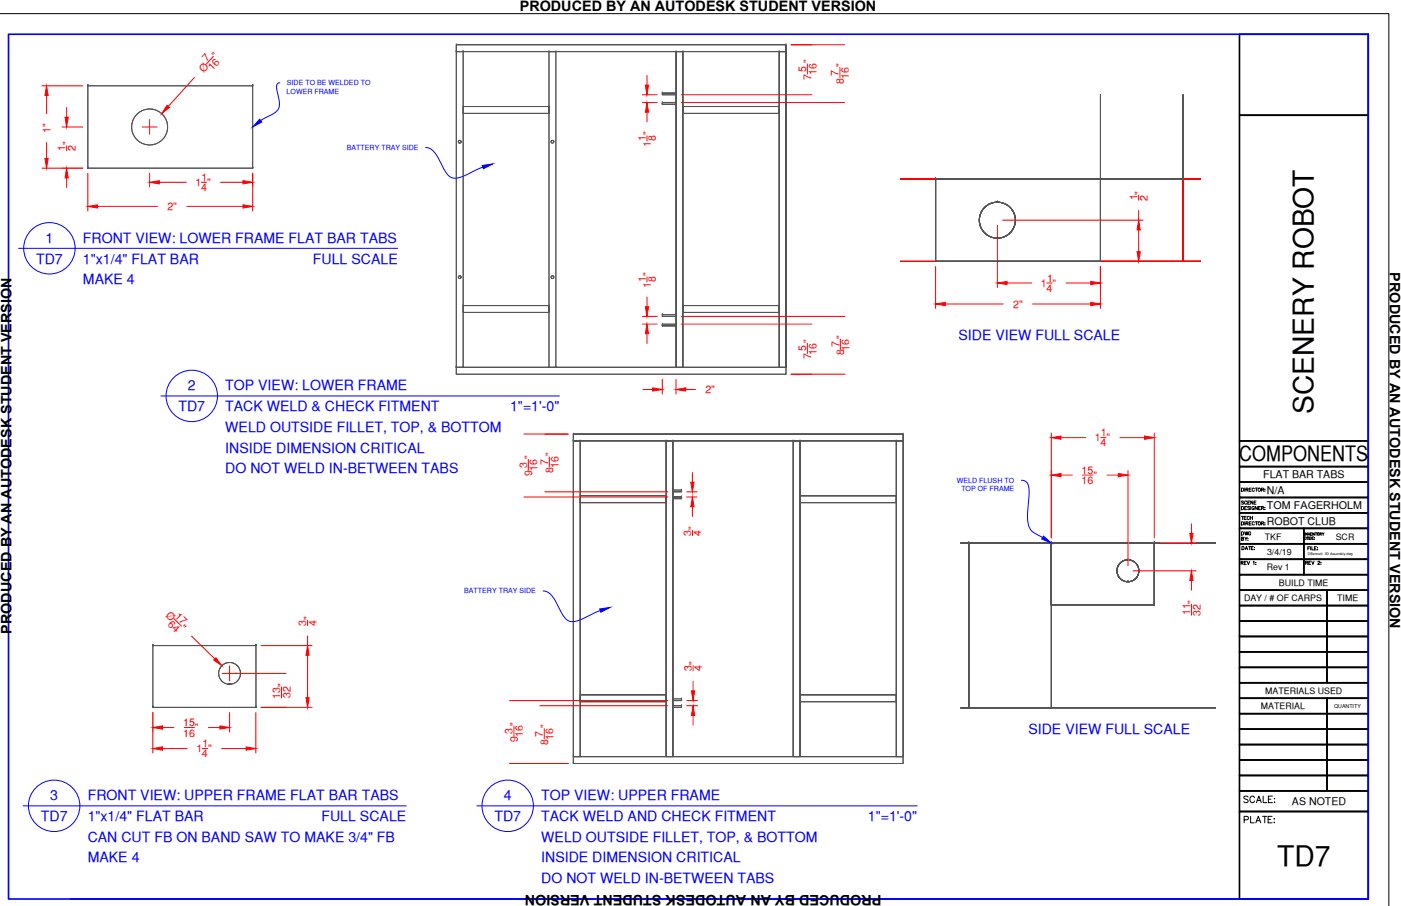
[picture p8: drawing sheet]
<svg xmlns="http://www.w3.org/2000/svg" width="432mm" height="279mm" viewBox="0 0 432 279" stroke-linecap="round" stroke-linejoin="round" font-family="sans-serif">
<!-- layer: 102- FRAME LOWER -->
<g fill="none" stroke="#545454" stroke-width=".31">
<path d="M140.6 13.8h101.7v2.1h-101.7v-2.1h101.7v2.1h-101.7zM140.6 15.9h.1M140.6 13.8h.1M140.6 15.9v97.4h2.1M140.6 15.9h2.1v97.4M140.6 15.9v97.4M140.6 15.9h2.1M142.7 15.9h.1M142.7 15.9v97.4M169.2 15.9h.1M169.2 15.9v97.4M171.3 15.9h-2.1h2.1"/>
<path d="M171.3 15.9h.1M171.3 15.9v97.4M208.4 15.9h2.1v97.4h-2.1v-97.4h2.1v97.4h-2.1zM208.4 15.9h.1M210.5 15.9h.1M240.1 15.9h2.2v97.4h-2.2v-97.4v97.4h2.2v-97.4zM240.1 15.9h.1M242.3 15.9h.1M242.3 13.8h.1M27.1 26.5h.1M27.1 26.5v25.4h50.8M27.1 26.5h50.8"/>
<path d="M40.6 39.2h.1M46.9 33.7a5.6 5.6 0 0 1 4.7 6 5.6 5.6 0 0 1-5.7 5 5.6 5.6 0 0 1-5.3-5.5M46.9 33.7a5.6 5.6 0 0 0-6.3 5.5M77.9 26.5h.1M77.9 26.5v25.4M142.7 32.9v2.1h26.5h-26.5v-2.1h26.5v2.1v-2.1zM142.7 35h.1M142.7 32.9h.1M169.2 32.9h.1M204.1 32.1h4.3h-4.3M204.1 31.6v.5v-.5h4.3v.5v-.5M204.1 32.1h.1"/>
<path d="M204.1 31.6h.1M204.1 28.7h4.3v.5h-4.3v-.5h4.3v.5h-4.3zM204.1 28.7h.1M204.1 31.6h4.3M208.4 32.1h.1M208.4 31.6h.1M208.4 28.7h.1M210.5 32.9h29.6v2.1h-29.6v-2.1h29.6v2.1h-29.6zM210.5 35h.1M210.5 32.9h.1M240.1 35h.1M240.1 32.9h.1"/>
<path d="M27.1 51.9h.1M27.1 51.9v-25.4h50.8v25.4M27.1 51.9h50.8M77.9 51.9h.1M142.1 43.7h.1M170.5 43.3a.43 .43 0 0 0-.6 .3 .43 .43 0 0 0 .3 .5 .43 .43 0 0 0 .5-.4M170.5 43.3l.2 .4M170.7 43.7h.1M141.9 85.1a.44 .44 0 0 0-.6 .3 .44 .44 0 0 0 .3 .5 .44 .44 0 0 0 .5-.4M141.9 85.1l.2 .4M142.1 85.5h.1M142.7 94.2h26.5v2.2h-26.5v-2.2h26.5v2.2h-26.5z"/>
<path d="M142.7 96.4h.1M142.7 94.2h.1M169.2 96.4h.1M169.2 94.2h.1M170.5 85.1a.43 .43 0 0 0-.6 .3 .43 .43 0 0 0 .3 .5 .43 .43 0 0 0 .5-.4M170.5 85.1l.2 .4M170.7 85.5h.1M204.1 97h4.3v.6h-4.3v-.6h4.3v.6h-4.3zM204.1 97h.1M204.1 100v.5v-.5h4.3v.5v-.5M204.1 100h.1M204.1 100h4.3"/>
<path d="M208.4 97h.1M208.4 100h.1M210.5 94.2h29.6v2.2h-29.6v-2.2h29.6v2.2h-29.6zM210.5 96.4h.1M210.5 94.2h.1M240.1 96.4h.1M240.1 94.2h.1M140.6 113.3v2.1h101.7v-2.1M140.6 113.3v2.1h101.7v-2.1h-101.7h101.7M140.6 115.4h.1M140.6 113.3h.1M140.6 113.3h67.8"/>
<path d="M142.7 113.3h.1M169.2 113.3h.1M171.3 113.3h.1M204.1 100.5h4.3h-4.3M204.1 100.5h.1M208.4 113.3h.1M208.4 100.5h.1M210.5 113.3h.1M210.5 113.3h29.6M240.1 113.3h.1M242.3 115.4h.1M242.3 113.3h.1"/>
<circle cx="46.1" cy="39.2" r="5.6"/>
<circle cx="141.7" cy="43.7" r=".44"/>
<circle cx="141.7" cy="43.7" r=".43"/>
<circle cx="170.3" cy="43.7" r=".43"/>
<circle cx="141.7" cy="85.5" r=".43"/>
<circle cx="170.3" cy="85.5" r=".43"/>
</g>
<!-- layer: 101- FRAME UPPER -->
<g fill="none" stroke="#545454" stroke-width=".31">
<path d="M176.7 136h2.1v97.3h-2.1v-97.3h2.1v97.3h-2.1zM176.7 136h.1M176.7 133.9h101.6v2.1h-101.6v-2.1h101.6v2.1h-101.6zM176.7 133.9h.1M178.8 136h.1M205.3 136h2.1v97.3h-2.1v-97.3h2.1v97.3h-2.1zM205.3 136h.1M207.4 136h.1M244.5 136h2.1v97.3h-2.1v-97.3h2.1v97.3h-2.1zM244.5 136h.1M246.6 136h.1M276.2 136h2.1v97.3h-2.1v-97.3h2.1v97.3h-2.1z"/>
<path d="M276.2 136h.1M278.3 136h.1M278.3 133.9h.1M178.8 152.9h26.5v2.1h-26.5v-2.1h26.5v2.1h-26.5zM178.8 155h.1M178.8 152.9h.1M205.3 155h.1M205.3 152.9h.1M207.4 153.8v-.5v.5h2.7v-.5v.5M207.4 151.1v.6h2.7v-.6h-2.7v.6h2.7v-.6M207.4 153.8h.1M207.4 153.3h.1"/>
<path d="M207.4 151.7h.1M207.4 151.1h.1M207.4 153.8h2.7M207.4 151.1h2.7M210.1 153.3h-2.7h2.7M210.1 153.8h.1M210.1 153.3h.1M210.1 151.7h.1M210.1 151.1h.1M246.6 152.9h29.6v2.1h-29.6v-2.1h29.6v2.1h-29.6zM246.6 155h.1M246.6 152.9h.1"/>
<path d="M276.2 155h.1M276.2 152.9h.1M47.1 199.1h31.8v19h-31.8zM47.1 199.1h.1M47.1 199.1v19M47.1 199.1h31.8M78.9 199.1h.1M78.9 199.1v19M47.1 218.1h.1M47.1 218.1h31.8M67.4 207.7a3.4 3.4 0 0 0 2.2 3.1M67.8 206.1l-.4 1.6"/>
<path d="M69.6 204.5l.8-.2 1.5 .2M69.6 210.8l.8 .2M69.6 204.5l-1.4 .9-.4 .7M70.4 211h.8zM71.9 204.5a3.3 3.3 0 0 1 2.2 3.2M74 208.5a3.4 3.4 0 0 1-3.6 2.5h.8M74 208.5a3.4 3.4 0 0 1-4.4 2.3M74.1 207.7h.1M74.1 207.7l-.1 .8M78.9 218.1h.1M178.8 214.3h26.5v2.1h-26.5v-2.1h26.5v2.1h-26.5zM178.8 216.4h.1"/>
<path d="M178.8 214.3h.1M205.3 216.4h.1M205.3 214.3h.1M207.4 215.5v.5h2.7v-.5h-2.7v.5h2.7v-.5M207.4 217.6v.6h2.7v-.6v.6h-2.7zM207.4 217.6h.1M207.4 216h.1M207.4 215.5h.1M207.4 215.5h2.7M210.1 217.6h-2.7h2.7M210.1 217.6h.1M210.1 216h.1"/>
<path d="M210.1 215.5h.1M246.6 214.3h29.6v2.1h-29.6v-2.1h29.6v2.1h-29.6zM246.6 216.4h.1M246.6 214.3h.1M276.2 216.4h.1M276.2 214.3h.1M176.7 233.3h.1M176.7 233.3v2.2h101.6v-2.2M176.7 233.3v2.2h101.6v-2.2h-101.6h101.6M176.7 235.5h.1M178.8 233.3h.1M178.8 233.3h26.5"/>
<path d="M205.3 233.3h.1M207.4 233.3h.1M207.4 233.3h37.1M244.5 233.3h.1M246.6 233.3h.1M246.6 233.3h29.6M276.2 233.3h.1M278.3 233.3h.1M278.3 235.5h.1"/>
</g>
<!-- layer: 63- Steel Plate .2500 -->
<g fill="none" stroke="#545454" stroke-width=".31">
<path d="M288.4 55.2v25.4h50.8M288.4 55.2v25.4h50.8v-25.4h-50.8h50.8M288.4 55.2h.1M288.4 55.2v25.4M339.2 55.2h.1M339.2 55.2v25.4M301.9 67.9h.1M307.4 73.5h.1M307.4 62.3h.1M313 67.9h.1M288.4 80.6h.1M288.4 80.6h50.8"/>
<path d="M339.2 80.6h.1M324 167.5h31.8h-31.8v19zM324 167.5h.1M344.3 176h.1M347.6 179.4h.1M347.6 172.7h.1M351 176h.1M355.8 167.5v19h-31.8M355.8 167.5h-31.8v19v-19h31.8v19h-31.8M355.8 167.5h.1M324 186.5h.1M355.8 186.5h.1"/>
<circle cx="307.4" cy="67.9" r="5.6"/>
<circle cx="347.6" cy="176" r="3.4"/>
</g>
<!-- layer: 61- Steel Rec 1x2 -->
<path d="M296.1 167.5h78.6h-78.6M296.1 167.5h2.5v50.8h-2.5h2.5v-50.8zM298.6 167.5h.1M298.6 167.5v50.8v-50.8h25.4v50.8h-25.4h25.4v-50.8zM324 167.5h.1M296.1 218.3h78.6h-78.6M298.6 218.3h.1M324 218.3h.1" fill="none" stroke="#545454" stroke-width=".31"/>
<!-- layer: 1 inch Box -->
<path d="M277.4 55.2h92.7h-92.7M277.4 55.2h92.7M339.2 55.2h.1M339.2 55.2h25.4v25.4v-25.4h-25.4v25.4h25.4h-25.4zM364.6 55.2h.1M364.6 55.2h5.5h-5.5v25.4h5.5h-5.5zM277.4 80.6h92.7zM339.2 80.6h.1M364.6 80.6v-25.4h5.5h-5.5v25.4h5.5M364.6 80.6h.1" fill="none" stroke="#f00" stroke-width=".31"/>
<!-- layer: 61- Steel Tube SQ 1 -->
<path d="M339.2 29.2v26h25.4v-26v26h-25.4zM339.2 55.2h.1M364.6 55.2h.1" fill="none" stroke="#545454" stroke-width=".31"/>
<!-- layer: None -->
<g fill="none" stroke="#000" stroke-width=".51">
<path d="M382 10.6h39.7v24.9h-39.7zM382 35.5h39.7v100.5h-39.7zM382 136h39.7v7.9h-39.7zM382 158.2h39.7v4.7h-39.7zM382 153.4h39.7v4.8h-39.7zM382 148.7h39.7v4.7h-39.7zM382 143.9h39.7v4.8h-39.7zM382 177.2h39.7v4.8h-39.7zM382 172.5h19.8v4.7h-19.8zM382 167.7h19.8v4.8h-19.8zM382 162.9h19.8v4.8h-19.8zM401.8 172.5h19.9v4.7h-19.9z"/>
<path d="M401.8 167.7h19.9v4.8h-19.9zM401.8 162.9h19.9v4.8h-19.9zM382 196.3h27v4.7h-27zM382 191.5h27v4.8h-27zM382 186.8h27v4.7h-27zM382 182h27v4.8h-27zM409 196.3h12.7v4.7h-12.7zM409 191.5h12.7v4.8h-12.7zM409 186.8h12.7v4.7h-12.7zM409 182h12.7v4.8h-12.7zM382 210.6h39.7v4.7h-39.7zM382 215.3h27v4.8h-27z"/>
<path d="M382 205.8h27v4.8h-27zM382 201h27v4.8h-27zM409 215.3h12.7v4.8h-12.7zM409 205.8h12.7v4.8h-12.7zM409 201h12.7v4.8h-12.7zM382 239.1h27v4.8h-27zM382 234.4h27v4.7h-27zM382 229.6h27v4.8h-27zM382 224.9h27v4.7h-27zM382 220.1h27v4.8h-27zM409 239.1h12.7v4.8h-12.7zM409 234.4h12.7v4.7h-12.7z"/>
<path d="M409 229.6h12.7v4.8h-12.7zM409 224.9h12.7v4.7h-12.7zM409 220.1h12.7v4.8h-12.7zM382 250.3h39.7v26.9h-39.7zM382 243.9h39.7v6.4h-39.7z"/>
</g>
<g fill="none" stroke="#000" stroke-width=".31">
<path d="M382.6 156.2h.4a.54 .54 0 0 1 .3 .5 .54 .54 0 0 1-.3 .5h-.4zM382.6 150.5h.4a.54 .54 0 0 1 .3 .5 .54 .54 0 0 1-.3 .5h-.4zM382.6 159.2h.7M383 159.2v1M383.3 154.6h-.7l.7 .8h-.7M383.5 159.7h.4M383.6 150.5v1M383.6 156.7h.4M384 151h.6v-.4l-.6-.1v1M384.1 159.2h-.6v1h.6M384.2 156.2h-.6v1h.6M384.3 154.7a.37 .37 0 0 0-.4-.2 .37 .37 0 0 0-.3 .4 .41 .41 0 0 0 .1 .5 .41 .41 0 0 0 .5 0l.1-.1"/>
<path d="M384.3 151l.4 .5M384.6 155h.4M385 151h.4M385.1 159.5a.37 .37 0 0 0-.4-.3 .37 .37 0 0 0-.3 .4v.3a.37 .37 0 0 0 .3 .3 .37 .37 0 0 0 .4-.2M385.2 154.5h-.6v1h.6M385.2 156.3l-.6-.1v.3l.5 .3 .1 .2h-.7M385.4 159.7h.6M385.4 159.2v1M385.5 156.2v1M385.6 150.5h-.6v1h.6M386 159.2v1M386.1 154.5v1l-.6-1v1"/>
<path d="M386.5 155h.4M386.6 156.4a.37 .37 0 0 0-.5-.2 .37 .37 0 0 0-.3 .4 .41 .41 0 0 0 .2 .5 .41 .41 0 0 0 .5-.1l.1-.2h-.3M386.6 150.8a.36 .36 0 0 0-.4-.3 .36 .36 0 0 0-.3 .4 .41 .41 0 0 0 .1 .5 .41 .41 0 0 0 .6 0v-.1M386.9 150.5h.7M387.1 154.5h-.6v1h.6M387.2 150.5v1M387.5 156.2v1l-.7-1v1M387.9 156.7h.4M388.5 156.2h-.6v1h.6M388.8 156.7l.6-.1 .1-.2-.7-.2v1M388.8 151h.6l.1-.3-.7-.2v1M389.1 156.7l.4 .5"/>
<path d="M389.1 151l.4 .5M389.8 156.5h.1M389.8 157.1h.1M389.8 150.9h.1M389.8 151.4h.1M382.5 173.6l.6-.1v-.3l-.6-.1v1M382.6 164h.4a.54 .54 0 0 1 .3 .5 .54 .54 0 0 1-.3 .5h-.4zM382.6 166.2l.6-.1v-.4h-.6v1l.6-.1-.1-.4M382.6 160.9h.4a.54 .54 0 0 1 .3 .5 .54 .54 0 0 1-.3 .5h-.4zM382.8 168.5h.3a.53 .53 0 0 1 .4 .5 .53 .53 0 0 1-.4 .5h-.3zM382.8 173.6l.4 .5M383.5 173.6h.4"/>
<path d="M383.6 164l.3 1 .2-1 .2 1 .3-1M383.6 165.7l.4 .5 .4-.5M383.6 160.9v1M383.8 169.5l.4-1 .3 1M383.9 169.2h.5M384 161.4l.6-.1v-.3l-.6-.1v1M384 166.2v.5M384.1 173.1h-.6v1h.6M384.3 161.4l.4 .5M384.4 173.1l.4 1 .3-1M384.6 166h.1M384.6 166.6h.1"/>
<path d="M384.8 168.5h.7M385 161.4h.4M385.1 168.5v1M385.5 164.2a.37 .37 0 0 0-.4-.2 .37 .37 0 0 0-.3 .4v.2a.36 .36 0 0 0 .3 .4 .36 .36 0 0 0 .4-.4h-.3M385.6 160.9h-.6v1h.6M385.7 169h.4M386.2 173.3l.3-.2v1M386.3 168.5h-.6v1h.6M386.6 168.8h.1M386.6 169.4h.1M386.6 161.1a.36 .36 0 0 0-.4-.2 .36 .36 0 0 0-.3 .4 .41 .41 0 0 0 .1 .5 .41 .41 0 0 0 .6 0v-.1M386.9 160.9h.7"/>
<path d="M387.1 174h.1M387.1 173.4h.1M387.2 160.9v1M388.8 161.4h.4l.3-.3-.7-.2v1M389.1 161.4l.4 .5M389.8 161.2h.1M389.8 161.8h.1M402.1 164.3v.8M402.4 173.5h.5l.1-.3-.6-.1v1M402.7 165.8a.3 .3 0 0 0-.5-.2 .3 .3 0 0 0-.1 .5l.2 .2 .4-.1M402.7 173.5l.3 .6M402.9 164.3v.8l-.5-.8v.8"/>
<path d="M403.1 169.1h.4M403.2 164.3l.3 .8 .3-.8M403.4 173.5h.4M403.6 165.6l.5 .1-.1 .6h-.4zM403.7 168.6h-.6v1M403.9 164.7h.3M403.9 168.6v1M404 173.1h-.6v1h.6M404.3 173.1l.3 1 .4-1M404.3 168.6v1h.6M404.3 164.3h-.4v.8h.4M404.4 165.9h.3"/>
<path d="M404.9 165.6h-.5v.7h.5M405.1 164.3v.8l-.5-.8v.8M405.1 165.8h.1M405.1 166.3h.1M405.1 169.1h.4M405.3 164.3h.5M405.6 164.3v.8M405.7 168.6h-.6v1h.6M406.1 168.9h.1M406.1 169.5h.1M406.2 173.3l.2-.2 .3 .1-.6 .9h.7M406.8 164.7h.4v-.3l-.4-.1v.8"/>
<path d="M407 164.7l.3 .4M407.1 173.4h.1M407.1 174h.1M407.5 164.3l.3 .4 .3-.4M407.8 164.7v.4"/>
<circle cx="388.1" cy="151" r=".46"/>
<circle cx="388.1" cy="161.4" r=".46"/>
<circle cx="403.2" cy="165.9" r=".34"/>
<circle cx="406.3" cy="164.7" r=".34"/>
</g>
<!-- layer: 0 -->
<path d="M0 4.2h428.1v275.2" fill="none" stroke="#000" stroke-width=".31"/>
<!-- layer: Title Block -->
<path d="M21.7 277.2h400v-266.6h-419.1v266.6h419.1" fill="none" stroke="#00f" stroke-width=".51"/>
<!-- layer: PS- Notes -->
<g fill="none" stroke="#00f" stroke-width=".31">
<path d="M86.3 25.5a1.11 1.11 0 0 0-1 1.7l.1 1a8.5 8.5 0 0 1 .4 5.4 7.3 7.3 0 0 1-3.8 2.6l-1.6 1M131.2 45.5a4.5 4.5 0 0 1 3.7 2.9l.4 .7a15.5 15.5 0 0 0 3.1 5.2 3.6 3.6 0 0 0 4.1 .2l6.3-3M5.7 76.6h116.9M49.6 122.1h122.8M314.8 148.1h.3a2.38 2.38 0 0 1 2.1 2.9l-.1 2.9a21.7 21.7 0 0 0 0 8.4 3.8 3.8 0 0 0 2 2.2l2.2 1.3M167.4 182.2a4.5 4.5 0 0 1 3.7 2.9l1.1 2.2a7.9 7.9 0 0 0 3.1 4.2 5.4 5.4 0 0 0 4.8-.9l4.9-2.3M7.2 248.5h118M147 248.5h135.7"/>
<circle cx="15.2" cy="76.6" r="7.9"/>
<circle cx="59.1" cy="122.1" r="7.9"/>
<circle cx="16.7" cy="248.5" r="7.9"/>
<circle cx="156.5" cy="248.5" r="7.9"/>
</g>
<g fill="#00f" stroke="#00f" stroke-width=".31">
<path d="M80 36.8l.7 .8-2.8 1.6z"/>
<path d="M148.6 51l3.2-.4-2.8 1.4z"/>
<path d="M184.8 187.8l3.2-.5-2.8 1.5z"/>
<path d="M321.6 165.3l2.4 2.2-2.9-1.3z"/>
</g>
<!-- layer: PS- Dimensions -->
<g fill="none" stroke="#f00" stroke-width=".31">
<path d="M65.7 17.4l-2.1 2.3M243.8 13.8h16.5M248.8 19.7v3.1M13 26.5h12.5M14.4 29.4v5.7M19.1 39.2h6.4M20.5 33.2v3M43.8 39.2h4.6M46.1 36.9v4.5M59.9 23.9l-8 8.9M198 29.2h4.5M198 31.6h4.5"/>
<path d="M199.4 23.3v2.9M199.4 34.6v3M210 29.2h40.2M210 31.6h50.3M258.9 20.8v3.2M13 51.9h12.5M14.4 43.9v5M20.5 44.9v1.6M20.5 54.8v3M27.1 53.4v11.6M46.1 53.4v4.2M49.1 56.2h8.3"/>
<path d="M62.1 56.2h1.6M68 56.2h6.9M77.9 53.4v11.6M199.4 41.9v1.6M30.1 63.6h18.4M57.6 63.6h17.3M307.4 69.5v19.2M309 67.9h43.3M350.9 60.2v1.5M350.9 64.9v3M350.9 70.9v6.7M198 99.9h4.5"/>
<path d="M198 97.6h4.5M199.4 85.4v1.6M199.4 91.6v3M210 99.9h40.2M210 97.6h50.4M288.4 82.2v12.9M291.3 93.7h17.9M310.4 87.3h7.6M318.3 93.7h17.9M322.6 87.3h1.7M328.6 87.3h7.6M339.2 82.2v12.9"/>
<path d="M340.7 80.6h11.6M199.4 102.9v3M204.1 117v4.5M208.4 117v4.5M243.8 115.4h16.6M248.8 105.8v3.2M259 104.6v3.2M161.5 133.9h13.6M198.2 120.1h2.9M211.3 120.1h3M324 133.6v32.3M327 135h7.6"/>
<path d="M339.2 135h1.6M345.2 135h7.6M355.7 133.6v32.3M161.5 153.3h44.3M162.8 141.7v3.2M167.9 151.7h37.9M169.3 140.9v3.2M211.6 151.7h3.2M211.6 153.3h3.2M213.4 145.7v3M213.4 156.3v2.9M327 146.5h3.5"/>
<path d="M333.7 146.5h3.1M341.2 146.5h3.5M347.6 145.1v29.4M213.4 163.6v1.6M349.2 176h19.4M357.3 167.5h11.3M367.2 161.5v3M367.2 179v3M53.6 190.8l2.4 2.3M59 196.2l7.2 7M80.5 199.1h15.7M94.8 191.3v1.6"/>
<path d="M94.8 196.1v3M367.2 186.4v3.3M47.1 219.7v12.5M68.5 207.7h19.7M70.8 205.4v4.6M70.8 219.7v6.1M78.9 219.7v12.5M80.5 218.1h15.7M86.8 211.9v3.3M94.8 202.1v13.1M157 216h48.8M166.4 217.6h39.4"/>
<path d="M211.6 217.6h3.4M211.6 216h3.4M213.6 205.3v1.6M213.6 210.1v3M50.1 224.4h3.5M50.1 230.8h7.6M56.8 224.4h3.1M62.4 230.8h1.6M64.3 224.4h3.5M68.3 230.8h7.6M157 235.5h18.1M158.4 223.9v3.2"/>
<path d="M167.7 224.7v3.2M213.6 220.6v3"/>
</g>
<g fill="#f00" stroke="#f00" stroke-width=".31">
<path d="M13.8 48.9h1l-.4 3z"/>
<path d="M14.4 26.5l.4 2.9h-1z"/>
<path d="M20.5 51.9l.5 2.9h-1z"/>
<path d="M20 36.2h1l-.5 3z"/>
<path d="M74.9 55.7l3 .5-3 .5z"/>
<path d="M46.1 56.2l3-.5v1z"/>
<path d="M74.9 63.2l3 .4-3 .6z"/>
<path d="M27.1 63.6l3-.4v1z"/>
<path d="M201.1 119.6l3 .5-3 .5z"/>
<path d="M208.4 120.1l2.9-.5v1z"/>
<path d="M199.4 99.9l.5 3h-1z"/>
<path d="M198.9 94.6h1l-.5 3z"/>
<path d="M198.9 26.2h1l-.5 3z"/>
<path d="M199.4 31.6l.5 3h-1z"/>
<path d="M94.3 215.2h1l-.5 2.9z"/>
<path d="M94.8 199.1l.5 3h-1z"/>
<path d="M47.1 224.4l3-.5v1z"/>
<path d="M67.8 223.9l3 .5-3 .5z"/>
<path d="M47.1 230.8l3-.5v1z"/>
<path d="M75.9 230.3l3 .5-3 .5z"/>
<path d="M51.5 32.5l.7 .6-2.4 1.9z"/>
<path d="M65.9 203.6l.7-.7 1.7 2.4z"/>
<path d="M212.9 148.7h1l-.5 3z"/>
<path d="M213.4 153.3l.5 3h-1z"/>
<path d="M213.6 217.6l.5 3h-1z"/>
<path d="M213.1 213.1h1l-.5 2.9z"/>
<path d="M324 146.5l3-.5v1z"/>
<path d="M344.7 146l2.9 .5-2.9 .5z"/>
<path d="M324 135l3-.5v1z"/>
<path d="M352.8 134.5l2.9 .5-2.9 .5z"/>
<path d="M366.7 164.5h1l-.5 3z"/>
<path d="M367.2 176l.5 3h-1z"/>
<path d="M336.2 86.8l3 .5-3 .5z"/>
<path d="M307.4 87.3l3-.5v1z"/>
<path d="M336.2 93.3l3 .4-3 .6z"/>
<path d="M288.4 93.7l2.9-.4v1z"/>
<path d="M350.5 77.6h1l-.6 3z"/>
<path d="M350.9 67.9l.6 3h-1z"/>
</g>
<g font-size="8.7">
<text x="404.9" y="127.7" transform="rotate(-90 404.9 127.7)">SCENERY ROBOT</text>
<text x="393.6" y="266.9">TD7</text>
</g>
<text font-size="6.5" x="382" y="142.3">COMPONENTS</text>
<g font-size="5.3">
<text x="382.4" y="248.7">SCALE:</text>
<text x="382.4" y="255.1">PLATE:</text>
</g>
<g font-size="4.4">
<text x="160.2" y="3.5">PRODUCED BY AN AUTODESK STUDENT VERSION</text>
<text x="428.3" y="84" transform="rotate(90 428.3 84)">PRODUCED BY AN AUTODESK STUDENT VERSION</text>
<text x="3.5" y="195.5" transform="rotate(-90 3.5 195.5)">PRODUCED BY AN AUTODESK STUDENT VERSION</text>
<text x="271.7" y="275.9" transform="rotate(180 271.7 275.9)">PRODUCED BY AN AUTODESK STUDENT VERSION</text>
</g>
<g font-size="4.4" fill="#00f">
<text x="14" y="74.8">1</text>
<text x="25.6" y="74.8">FRONT VIEW: LOWER FRAME FLAT BAR TABS</text>
<text x="11.1" y="81.3">TD7</text>
<text x="25.6" y="81.3">1&quot;x1/4&quot; FLAT BAR</text>
<text x="96.5" y="81.3">FULL SCALE</text>
<text x="25.6" y="87.7">MAKE 4</text>
<text x="295.4" y="104.8">SIDE VIEW FULL SCALE</text>
<text x="57.9" y="120.4">2</text>
<text x="69.4" y="120.4">TOP VIEW: LOWER FRAME</text>
<text x="55" y="126.9">TD7</text>
<text x="69.4" y="126.9">TACK WELD &amp; CHECK FITMENT</text>
<text x="157.2" y="126.9">1&quot;=1'-0&quot;</text>
<text x="69.4" y="133.2">WELD OUTSIDE FILLET, TOP, &amp; BOTTOM</text>
<text x="69.4" y="139.6">INSIDE DIMENSION CRITICAL</text>
<text x="69.4" y="145.9">DO NOT WELD IN-BETWEEN TABS</text>
<text x="317" y="226.5">SIDE VIEW FULL SCALE</text>
<text x="15.5" y="246.8">3</text>
<text x="27" y="246.8">FRONT VIEW: UPPER FRAME FLAT BAR TABS</text>
<text x="155.3" y="246.8">4</text>
<text x="166.8" y="246.8">TOP VIEW: UPPER FRAME</text>
<text x="12.6" y="253.3">TD7</text>
<text x="27" y="253.3">1&quot;x1/4&quot; FLAT BAR</text>
<text x="99.1" y="253.3">FULL SCALE</text>
<text x="152.4" y="253.3">TD7</text>
<text x="166.8" y="253.3">TACK WELD AND CHECK FITMENT</text>
<text x="267.5" y="253.3">1&quot;=1'-0&quot;</text>
<text x="27" y="259.6">CAN CUT FB ON BAND SAW TO MAKE 3/4&quot; FB</text>
<text x="166.8" y="259.6">WELD OUTSIDE FILLET, TOP, &amp; BOTTOM</text>
<text x="27" y="266">MAKE 4</text>
<text x="166.8" y="266">INSIDE DIMENSION CRITICAL</text>
<text x="166.8" y="272.3">DO NOT WELD IN-BETWEEN TABS</text>
</g>
<g font-size="3.3" fill="#f00">
<text x="62.8" y="22.4" transform="rotate(-48 62.8 22.4)">Ø</text>
<text x="63.8" y="19" transform="rotate(-48 63.8 19)">7</text>
<text x="65.5" y="21.9" transform="rotate(-48 65.5 21.9)">16</text>
<text x="66.7" y="18.1" transform="rotate(-48 66.7 18.1)">&quot;</text>
<text x="248.5" y="22.2" transform="rotate(-90 248.5 22.2)">5</text>
<text x="250" y="19.5" transform="rotate(-90 250 19.5)">&quot;</text>
<text x="251.6" y="23.2" transform="rotate(-90 251.6 23.2)">16</text>
<text x="258.5" y="23.4" transform="rotate(-90 258.5 23.4)">7</text>
<text x="260.1" y="20.7" transform="rotate(-90 260.1 20.7)">&quot;</text>
<text x="250" y="24.7" transform="rotate(-90 250 24.7)">7</text>
<text x="260.1" y="25.8" transform="rotate(-90 260.1 25.8)">8</text>
<text x="261.7" y="24.4" transform="rotate(-90 261.7 24.4)">16</text>
<text x="15.5" y="41.1" transform="rotate(-90 15.5 41.1)">1&quot;</text>
<text x="20.2" y="46.5" transform="rotate(-90 20.2 46.5)">1</text>
<text x="21.7" y="44.8" transform="rotate(-90 21.7 44.8)">&quot;</text>
<text x="23.2" y="46.6" transform="rotate(-90 23.2 46.6)">2</text>
<text x="199" y="43.4" transform="rotate(-90 199 43.4)">1</text>
<text x="200.6" y="45.3" transform="rotate(-90 200.6 45.3)">1 &quot;</text>
<text x="202.2" y="43.6" transform="rotate(-90 202.2 43.6)">8</text>
<text x="60.2" y="57.4">1 &quot;</text>
<text x="62" y="58.9">4</text>
<text x="62.1" y="55.8">1</text>
<text x="51.6" y="64.8">2&quot;</text>
<text x="350.6" y="61.7" transform="rotate(-90 350.6 61.7)">1</text>
<text x="352.1" y="60" transform="rotate(-90 352.1 60)">&quot;</text>
<text x="353.7" y="61.8" transform="rotate(-90 353.7 61.8)">2</text>
<text x="199" y="86.9" transform="rotate(-90 199 86.9)">1</text>
<text x="200.6" y="88.8" transform="rotate(-90 200.6 88.8)">1 &quot;</text>
<text x="202.2" y="87.1" transform="rotate(-90 202.2 87.1)">8</text>
<text x="320.8" y="88.5">1 &quot;</text>
<text x="322.7" y="86.9">1</text>
<text x="312.3" y="95">2&quot;</text>
<text x="322.5" y="90">4</text>
<text x="250" y="105.7" transform="rotate(-90 250 105.7)">&quot;</text>
<text x="258.6" y="107.1" transform="rotate(-90 258.6 107.1)">7</text>
<text x="260.2" y="104.5" transform="rotate(-90 260.2 104.5)">&quot;</text>
<text x="248.5" y="108.3" transform="rotate(-90 248.5 108.3)">5</text>
<text x="250" y="110.8" transform="rotate(-90 250 110.8)">7</text>
<text x="251.6" y="109.3" transform="rotate(-90 251.6 109.3)">16</text>
<text x="260.2" y="109.6" transform="rotate(-90 260.2 109.6)">8</text>
<text x="261.8" y="108.1" transform="rotate(-90 261.8 108.1)">16</text>
<text x="217.4" y="121.3">2&quot;</text>
<text x="337.4" y="136.1">1 &quot;</text>
<text x="339.2" y="137.7">4</text>
<text x="339.3" y="134.6">1</text>
<text x="164" y="141.6" transform="rotate(-90 164 141.6)">&quot;</text>
<text x="168.9" y="143.4" transform="rotate(-90 168.9 143.4)">7</text>
<text x="170.5" y="140.8" transform="rotate(-90 170.5 140.8)">&quot;</text>
<text x="162.4" y="144.2" transform="rotate(-90 162.4 144.2)">3</text>
<text x="164" y="146.7" transform="rotate(-90 164 146.7)">9</text>
<text x="165.6" y="145.2" transform="rotate(-90 165.6 145.2)">16</text>
<text x="170.5" y="145.9" transform="rotate(-90 170.5 145.9)">8</text>
<text x="172.1" y="144.4" transform="rotate(-90 172.1 144.4)">16</text>
<text x="333.3" y="146.1">15</text>
<text x="333.3" y="149.3">16</text>
<text x="337" y="147.7">&quot;</text>
<text x="213" y="165.2" transform="rotate(-90 213 165.2)">3</text>
<text x="214.6" y="163.4" transform="rotate(-90 214.6 163.4)">&quot;</text>
<text x="216.1" y="165.3" transform="rotate(-90 216.1 165.3)">4</text>
<text x="50.9" y="189.8" transform="rotate(45 50.9 189.8)">Ø</text>
<text x="53.7" y="190.3" transform="rotate(45 53.7 190.3)">17</text>
<text x="96" y="191.2" transform="rotate(-90 96 191.2)">&quot;</text>
<text x="366.8" y="189.7" transform="rotate(-90 366.8 189.7)">11</text>
<text x="368.4" y="186.2" transform="rotate(-90 368.4 186.2)">&quot;</text>
<text x="370" y="189.8" transform="rotate(-90 370 189.8)">32</text>
<text x="51.5" y="192.6" transform="rotate(45 51.5 192.6)">64</text>
<text x="55.2" y="194.1" transform="rotate(45 55.2 194.1)">&quot;</text>
<text x="94.4" y="193" transform="rotate(-90 94.4 193)">3</text>
<text x="97.5" y="193" transform="rotate(-90 97.5 193)">4</text>
<text x="213.2" y="207" transform="rotate(-90 213.2 207)">3</text>
<text x="214.8" y="205.1" transform="rotate(-90 214.8 205.1)">&quot;</text>
<text x="216.3" y="207" transform="rotate(-90 216.3 207)">4</text>
<text x="86.4" y="215.5" transform="rotate(-90 86.4 215.5)">13</text>
<text x="87.9" y="211.7" transform="rotate(-90 87.9 211.7)">&quot;</text>
<text x="89.6" y="215.3" transform="rotate(-90 89.6 215.3)">32</text>
<text x="56.5" y="224">15</text>
<text x="56.5" y="227.1">16</text>
<text x="60.1" y="225.6">&quot;</text>
<text x="158" y="226.4" transform="rotate(-90 158 226.4)">3</text>
<text x="159.6" y="223.8" transform="rotate(-90 159.6 223.8)">&quot;</text>
<text x="161.2" y="227.4" transform="rotate(-90 161.2 227.4)">16</text>
<text x="167.3" y="227.2" transform="rotate(-90 167.3 227.2)">7</text>
<text x="168.9" y="224.5" transform="rotate(-90 168.9 224.5)">&quot;</text>
<text x="60.5" y="232">1 &quot;</text>
<text x="62.3" y="233.6">4</text>
<text x="62.4" y="230.4">1</text>
<text x="159.6" y="228.9" transform="rotate(-90 159.6 228.9)">9</text>
<text x="168.9" y="229.7" transform="rotate(-90 168.9 229.7)">8</text>
<text x="170.5" y="228.2" transform="rotate(-90 170.5 228.2)">16</text>
</g>
<g font-size="3.3">
<text x="389.3" y="147.5">FLAT BAR TABS</text>
<text x="390.5" y="152.2">N/A</text>
<text x="390.5" y="161.8">ROBOT CLUB</text>
<text x="390.5" y="156.9">TOM FAGERHOLM</text>
<text x="398.2" y="248.4">AS NOTED</text>
</g>
<g font-size="2.7">
<text x="389.8" y="166.5">TKF</text>
<text x="411.7" y="166.4">SCR</text>
<text x="390.5" y="171.1">3/4/19</text>
<text x="390.4" y="175.9">Rev 1</text>
<text x="383.4" y="185.4">DAY / # OF CARPS</text>
<text x="394.2" y="180.6">BUILD TIME</text>
<text x="412.1" y="185.4">TIME</text>
<text x="390" y="213.9">MATERIALS USED</text>
<text x="388.6" y="218.7">MATERIAL</text>
</g>
<g font-size="2.2" fill="#00f">
<text x="88.3" y="29">LOWER FRAME</text>
<text x="88.4" y="26.3">SIDE TO BE WELDED TO</text>
<text x="106.9" y="46.3">BATTERY TRAY SIDE</text>
<text x="294.9" y="148.9">WELD FLUSH TO</text>
<text x="296.3" y="151.6">TOP OF FRAME</text>
<text x="143.1" y="183">BATTERY TRAY SIDE</text>
</g>
<text font-size="1.6" x="411.2" y="218.3">QUANTITY</text>
<text font-size="1.1" x="403.1" y="171.3">DBennett- 3D Assembly.dwg</text>
</svg>
